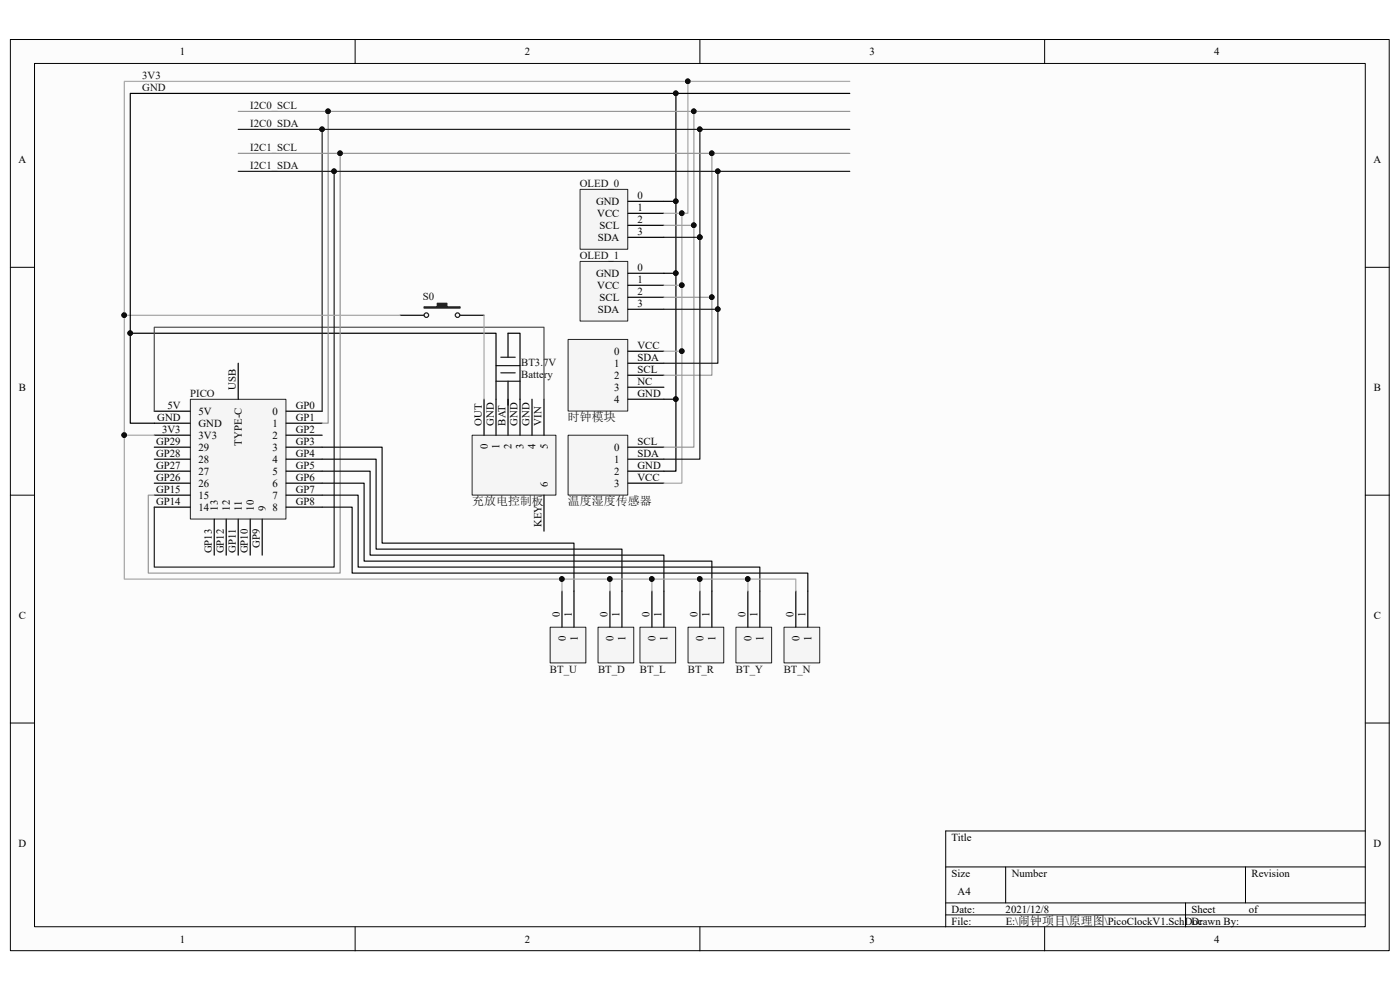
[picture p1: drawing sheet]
<svg xmlns="http://www.w3.org/2000/svg" width="297mm" height="210mm" viewBox="0 0 297 210" stroke-linecap="round" stroke-linejoin="round" font-family="sans-serif">
<path d="M2.2 8.4h292.5v193.3h-292.5z" fill="#fcfcfc"/>
<path d="M2.2 8.4h292.5v193.3h-292.5z" fill="none" stroke="#000" stroke-width=".21"/>
<path d="M7.4 13.5h282.2v183.1h-282.2z" fill="#fcfcfc"/>
<g fill="none" stroke="#000" stroke-width=".21">
<path d="M7.3 13.5h282.3v183.1h-282.3zM75.3 8.4v5.1M148.5 8.4v5.1M221.6 8.4v5.1M2.2 56.7h5.1M289.7 56.7h5.1M2.2 105h5.1M289.7 105h5.1M2.2 153.4h5.1M289.7 153.4h5.1M289.7 176.3h-89.1v20.3M75.3 196.6v5.1"/>
<path d="M148.5 196.6v5.1M200.6 183.9h89.1M200.6 191.5h89.1M200.6 194.1h89.1M213.4 183.9v7.6M221.6 196.6v5.1M251.5 191.5v5.1M264.2 183.9v7.6"/>
</g>
<path d="M123.1 40.2h10.1v12.7h-10.1z" fill="#f5f5f5"/>
<path d="M123.1 40.2h10.1v12.7h-10.1z" fill="none" stroke="#262626" stroke-width=".21"/>
<path d="M133.2 42.7h7.6M133.2 45.3h7.6M133.2 47.8h7.6M133.2 50.3h7.6" fill="none" stroke="#000" stroke-width=".25"/>
<path d="M123.1 55.5h10.1v12.6h-10.1z" fill="#f5f5f5"/>
<path d="M123.1 55.5h10.1v12.6h-10.1z" fill="none" stroke="#262626" stroke-width=".21"/>
<path d="M133.2 58h7.6M133.2 60.5h7.6M133.2 63.1h7.6M133.2 65.6h7.6" fill="none" stroke="#000" stroke-width=".25"/>
<path d="M40.4 84.8h20.3v25.3h-20.3z" fill="#f5f5f5"/>
<path d="M40.4 84.7h20.3v25.4h-20.3z" fill="none" stroke="#262626" stroke-width=".21"/>
<g fill="none" stroke="#000" stroke-width=".25">
<path d="M50.5 77.1v7.6M32.7 87.2h7.7M32.7 89.8h7.7M32.7 92.3h7.7M32.7 94.9h7.7M32.7 97.4h7.7M32.7 100h7.7M60.7 87.2h7.6M60.7 89.8h7.6M60.7 92.3h7.6M60.7 94.9h7.6M60.7 97.4h7.6"/>
<path d="M60.7 100h7.6M32.7 102.5h7.7M32.7 105h7.7M32.7 107.6h7.7M45.5 110.1v7.7M48 110.1v7.7M50.5 110.1v7.7M53.1 110.1v7.7M55.6 110.1v7.7M60.7 102.5h7.6M60.7 105h7.6M60.7 107.6h7.6"/>
</g>
<path d="M100.2 92.4h17.7v12.6h-17.7z" fill="#f5f5f5"/>
<path d="M100.2 92.3h17.7v12.7h-17.7z" fill="none" stroke="#262626" stroke-width=".21"/>
<path d="M102.7 84.7v7.6M105.2 84.7v7.6M107.8 84.7v7.6M110.3 84.7v7.6M112.9 84.7v7.6M115.4 84.7v7.6M115.4 105v7.7" fill="none" stroke="#000" stroke-width=".25"/>
<path d="M120.6 72.1h12.6v15.1h-12.6z" fill="#f5f5f5"/>
<path d="M120.5 72h12.7v15.2h-12.7z" fill="none" stroke="#262626" stroke-width=".21"/>
<path d="M133.2 74.5h7.6M133.2 77.1h7.6M133.2 79.6h7.6M133.2 82.1h7.6M133.2 84.7h7.6" fill="none" stroke="#000" stroke-width=".25"/>
<path d="M120.6 92.4h12.6v12.6h-12.6z" fill="#f5f5f5"/>
<path d="M120.5 92.3h12.7v12.7h-12.7z" fill="none" stroke="#262626" stroke-width=".21"/>
<path d="M107.8 70.7v5.1M107.8 80.9v5.1M133.2 94.9h7.6M133.2 97.4h7.6M133.2 100h7.6M133.2 102.5h7.6" fill="none" stroke="#000" stroke-width=".25"/>
<path d="M105.2 77.6h5.1M106.3 79.1h3M106.3 75.8h3M105.2 80.9h5.1" fill="none" stroke="#1c1c1c" stroke-width=".25"/>
<path d="M116.8 133.1h7.5v7.5h-7.5z" fill="#f5f5f5"/>
<path d="M116.7 133.1h7.6v7.5h-7.6z" fill="none" stroke="#262626" stroke-width=".21"/>
<path d="M119.2 125.4v7.6M121.8 125.4v7.6" fill="none" stroke="#000" stroke-width=".25"/>
<path d="M126.9 133.1h7.6v7.5h-7.6z" fill="#f5f5f5"/>
<path d="M126.9 133.1h7.6v7.5h-7.6z" fill="none" stroke="#262626" stroke-width=".21"/>
<path d="M129.4 125.4v7.6M131.9 125.4v7.6" fill="none" stroke="#000" stroke-width=".25"/>
<path d="M135.8 133.1h7.5v7.5h-7.5z" fill="#f5f5f5"/>
<path d="M135.8 133.1h7.5v7.5h-7.5z" fill="none" stroke="#262626" stroke-width=".21"/>
<path d="M138.3 125.4v7.6M140.8 125.4v7.6" fill="none" stroke="#000" stroke-width=".25"/>
<path d="M146 133.1h7.5v7.5h-7.5z" fill="#f5f5f5"/>
<path d="M146 133.1h7.5v7.5h-7.5z" fill="none" stroke="#262626" stroke-width=".21"/>
<path d="M148.5 125.4v7.6M151 125.4v7.6" fill="none" stroke="#000" stroke-width=".25"/>
<path d="M156.2 133.1h7.5v7.5h-7.5z" fill="#f5f5f5"/>
<path d="M156.1 133.1h7.6v7.5h-7.6z" fill="none" stroke="#262626" stroke-width=".21"/>
<path d="M158.7 125.4v7.6M161.2 125.4v7.6" fill="none" stroke="#000" stroke-width=".25"/>
<path d="M166.4 133.1h7.5v7.5h-7.5z" fill="#f5f5f5"/>
<path d="M166.3 133.1h7.6v7.5h-7.6z" fill="none" stroke="#262626" stroke-width=".21"/>
<path d="M84.9 66.9h5.1M97.6 66.9h5.1M168.8 125.4v7.6M171.4 125.4v7.6" fill="none" stroke="#000" stroke-width=".25"/>
<path d="M90 65.1h2.8v-.8h2v.8h2.8v.3h-7.6z" fill-rule="evenodd" fill="#1c1c1c"/>
<g fill="none" stroke="#1c1c1c" stroke-width=".25">
<path d="M50.5 36.4h129.8M50.5 27.4h129.8M68.3 27.4v59.8M70.9 36.4v83.9h-38.2v-12.7M148.5 27.4v22.9M152.3 36.4v29.2h-11.5M140.8 50.3h7.7M148.5 50.3v47.1h-7.7M90 65.1h2.8v-.8h2v.8h2.8v.3h-7.6zM152.3 65.6v11.5h-11.5"/>
<circle cx="90.5" cy="66.9" r=".48"/>
<circle cx="97.1" cy="66.9" r=".48"/>
</g>
<path d="M143.4 19.8v22.9h-2.6M180.3 19.8h-152.7v70h5.1M143.4 42.7v15.3h-2.6M143.4 58v26.7h-2.6M27.6 70.7h77.6v14M107.8 70.7h2.5v14M143.4 84.7v15.3h-2.6" fill="none" stroke="#000" stroke-width=".25"/>
<g fill="#0e0e0e" stroke="#0e0e0e" stroke-width=".21">
<circle cx="27.6" cy="70.7" r=".48"/>
<circle cx="68.3" cy="27.4" r=".48"/>
<circle cx="69.6" cy="23.6" r=".48"/>
<circle cx="70.9" cy="36.3" r=".48"/>
<circle cx="72.1" cy="32.5" r=".48"/>
<circle cx="143.4" cy="42.7" r=".48"/>
<circle cx="143.4" cy="19.8" r=".48"/>
<circle cx="143.4" cy="58" r=".48"/>
<circle cx="143.4" cy="84.7" r=".48"/>
<circle cx="144.6" cy="60.5" r=".48"/>
<circle cx="144.6" cy="74.5" r=".48"/>
<circle cx="147.2" cy="23.6" r=".48"/>
<circle cx="147.2" cy="47.8" r=".48"/>
<circle cx="151" cy="32.5" r=".48"/>
<circle cx="151" cy="63" r=".48"/>
<circle cx="144.6" cy="45.2" r=".48"/>
<circle cx="145.9" cy="17.2" r=".48"/>
<circle cx="148.5" cy="27.4" r=".48"/>
<circle cx="148.5" cy="50.3" r=".48"/>
<circle cx="152.3" cy="36.3" r=".48"/>
<circle cx="152.3" cy="65.6" r=".48"/>
<circle cx="119.2" cy="122.8" r=".48"/>
<circle cx="129.4" cy="122.8" r=".48"/>
<circle cx="138.3" cy="122.8" r=".48"/>
<circle cx="148.5" cy="122.8" r=".48"/>
<circle cx="158.6" cy="122.8" r=".48"/>
<circle cx="26.3" cy="66.9" r=".48"/>
<circle cx="26.3" cy="92.3" r=".48"/>
</g>
<path d="M115.4 84.7v-15.3h-82.7v17.8" fill="none" stroke="#4c4c4c" stroke-width=".25"/>
<path d="M50.5 23.6h129.8M50.5 32.5h129.8M69.6 23.6v66.2h-1.3M72.2 32.5v89.1h-40.7v-16.6h1.2M147.2 23.6v24.2h-6.4M151 32.5v30.6h-10.2M147.2 47.8v47.1h-6.4M151 63.1v16.5h-10.2" fill="none" stroke="#969696" stroke-width=".25"/>
<g fill="none" stroke="#a6a6a6" stroke-width=".25">
<path d="M145.9 17.3v28h-5.1M180.3 17.3h-153.9v75h6.3M144.7 45.3v29.2h-3.9M26.4 66.9h58.5M102.7 66.9v17.8M140.8 60.5h3.9M144.7 74.5v28h-3.9M26.4 92.3v30.6h142.4v2.5M119.2 122.9v2.5M129.4 122.9v2.5M138.3 122.9v2.5M148.5 122.9v2.5"/>
<path d="M158.7 122.9v2.5"/>
</g>
<path d="M68.3 100h10.2v17.8h62.3v7.6M68.3 97.4h11.5v19.1h52.1v8.9M68.3 94.9h12.8v20.3h40.7v10.2M68.3 107.6h6.4v14h96.7v3.8M68.3 105h7.7v15.3h85.2v5.1M68.3 102.5h8.9v16.5h73.8v6.4" fill="none" stroke="#0e0e0e" stroke-width=".25"/>
<g font-size="2.5" fill="#0e0e0e">
<text x="120.5" y="89.4">时钟模块</text>
<text x="100.2" y="107.1">充放电控制板</text>
<text x="120.5" y="107.2">温度湿度传感器</text>
</g>
<g font-size="2.3">
<text x="38.2" y="11.7">1</text>
<text x="111.3" y="11.7">2</text>
<text x="184.5" y="11.7">3</text>
<text x="257.6" y="11.7">4</text>
<text x="3.9" y="34.6">A</text>
<text x="291.4" y="34.6">A</text>
<text x="126.4" y="43.5">GND</text>
<text x="126.7" y="46">VCC</text>
<text x="135.3" y="42.2">0</text>
<text x="135.3" y="44.7">1</text>
<text x="135.3" y="47.3">2</text>
<text x="126.8" y="51.1">SDA</text>
<text x="127.2" y="48.6">SCL</text>
<text x="135.3" y="49.8">3</text>
<text x="126.4" y="58.8">GND</text>
<text x="135.3" y="57.5">0</text>
<text x="126.7" y="61.3">VCC</text>
<text x="127.2" y="63.8">SCL</text>
<text x="135.3" y="60">1</text>
<text x="135.3" y="62.6">2</text>
<text x="135.3" y="65.1">3</text>
<text x="126.8" y="66.4">SDA</text>
<text x="130.3" y="75.3">0</text>
<text x="130.3" y="77.9">1</text>
<text x="135.3" y="74">VCC</text>
<text x="135.3" y="76.6">SDA</text>
<text x="4" y="82.9">B</text>
<text x="50" y="82.6" transform="rotate(-90 50 82.6)">USB</text>
<text x="130.3" y="80.4">2</text>
<text x="130.3" y="82.9">3</text>
<text x="135.3" y="79.1">SCL</text>
<text x="135.3" y="81.7">NC</text>
<text x="291.5" y="82.9">B</text>
<text x="33.4" y="89.3">GND</text>
<text x="35.5" y="86.7">5V</text>
<text x="42.1" y="88">5V</text>
<text x="57.8" y="88">0</text>
<text x="62.7" y="86.7">GP0</text>
<text x="62.7" y="89.3">GP1</text>
<text x="130.3" y="85.5">4</text>
<text x="135.3" y="84.2">GND</text>
<text x="33.1" y="94.4">GP29</text>
<text x="34.4" y="91.8">3V3</text>
<text x="42.1" y="95.6">29</text>
<text x="42.1" y="93.1">3V3</text>
<text x="42.1" y="90.6">GND</text>
<text x="51.3" y="94.5" transform="rotate(-90 51.3 94.5)">TYPE-C</text>
<text x="57.8" y="90.6">1</text>
<text x="57.8" y="93.1">2</text>
<text x="57.8" y="95.6">3</text>
<text x="62.7" y="91.8">GP2</text>
<text x="62.7" y="94.4">GP3</text>
<text x="102.2" y="90.3" transform="rotate(-90 102.2 90.3)">OUT</text>
<text x="103.5" y="95.2" transform="rotate(-90 103.5 95.2)">0</text>
<text x="104.7" y="90.3" transform="rotate(-90 104.7 90.3)">GND</text>
<text x="106" y="95.2" transform="rotate(-90 106 95.2)">1</text>
<text x="107.3" y="90.3" transform="rotate(-90 107.3 90.3)">BAT</text>
<text x="108.5" y="95.2" transform="rotate(-90 108.5 95.2)">2</text>
<text x="109.8" y="90.3" transform="rotate(-90 109.8 90.3)">GND</text>
<text x="111.1" y="95.2" transform="rotate(-90 111.1 95.2)">3</text>
<text x="112.4" y="90.3" transform="rotate(-90 112.4 90.3)">GND</text>
<text x="113.6" y="95.2" transform="rotate(-90 113.6 95.2)">4</text>
<text x="114.9" y="90.3" transform="rotate(-90 114.9 90.3)">VIN</text>
<text x="116.2" y="95.2" transform="rotate(-90 116.2 95.2)">5</text>
<text x="130.3" y="95.6">0</text>
<text x="135.3" y="94.4">SCL</text>
<text x="33.1" y="102">GP26</text>
<text x="33.1" y="99.4">GP27</text>
<text x="33.1" y="96.9">GP28</text>
<text x="42.1" y="100.7">27</text>
<text x="42.1" y="98.2">28</text>
<text x="57.8" y="98.2">4</text>
<text x="57.8" y="100.7">5</text>
<text x="62.7" y="96.9">GP4</text>
<text x="62.7" y="99.4">GP5</text>
<text x="62.7" y="102">GP6</text>
<text x="130.3" y="98.2">1</text>
<text x="130.3" y="100.7">2</text>
<text x="135.3" y="96.9">SDA</text>
<text x="135.3" y="99.4">GND</text>
<text x="135.3" y="102">VCC</text>
<text x="33.1" y="107.1">GP14</text>
<text x="33.1" y="104.6">GP15</text>
<text x="42.1" y="105.8">15</text>
<text x="42.1" y="103.3">26</text>
<text x="57.8" y="103.3">6</text>
<text x="57.8" y="105.8">7</text>
<text x="62.7" y="104.6">GP7</text>
<text x="62.7" y="107.1">GP8</text>
<text x="116.2" y="103.3" transform="rotate(-90 116.2 103.3)">6</text>
<text x="130.3" y="103.3">3</text>
<text x="42.1" y="108.4">14</text>
<text x="46.2" y="108.3" transform="rotate(-90 46.2 108.3)">13</text>
<text x="48.8" y="108.3" transform="rotate(-90 48.8 108.3)">12</text>
<text x="51.3" y="108.3" transform="rotate(-90 51.3 108.3)">11</text>
<text x="53.8" y="108.3" transform="rotate(-90 53.8 108.3)">10</text>
<text x="56.4" y="108.3" transform="rotate(-90 56.4 108.3)">9</text>
<text x="57.8" y="108.4">8</text>
<text x="114.9" y="111.8" transform="rotate(-90 114.9 111.8)">KEY</text>
<text x="45" y="117.4" transform="rotate(-90 45 117.4)">GP13</text>
<text x="47.5" y="117.4" transform="rotate(-90 47.5 117.4)">GP12</text>
<text x="50" y="117.3" transform="rotate(-90 50 117.3)">GP11</text>
<text x="52.6" y="117.4" transform="rotate(-90 52.6 117.4)">GP10</text>
<text x="55.1" y="116.2" transform="rotate(-90 55.1 116.2)">GP9</text>
<text x="4" y="131.3">C</text>
<text x="118.7" y="131" transform="rotate(-90 118.7 131)">0</text>
<text x="121.3" y="131" transform="rotate(-90 121.3 131)">1</text>
<text x="128.9" y="131" transform="rotate(-90 128.9 131)">0</text>
<text x="131.4" y="131" transform="rotate(-90 131.4 131)">1</text>
<text x="137.8" y="131" transform="rotate(-90 137.8 131)">0</text>
<text x="140.3" y="131" transform="rotate(-90 140.3 131)">1</text>
<text x="148" y="131" transform="rotate(-90 148 131)">0</text>
<text x="150.5" y="131" transform="rotate(-90 150.5 131)">1</text>
<text x="158.2" y="131" transform="rotate(-90 158.2 131)">0</text>
<text x="160.7" y="131" transform="rotate(-90 160.7 131)">1</text>
<text x="168.3" y="131" transform="rotate(-90 168.3 131)">0</text>
<text x="170.9" y="131" transform="rotate(-90 170.9 131)">1</text>
<text x="291.5" y="131.3">C</text>
<text x="120" y="136" transform="rotate(-90 120 136)">0</text>
<text x="122.6" y="136" transform="rotate(-90 122.6 136)">1</text>
<text x="130.2" y="136" transform="rotate(-90 130.2 136)">0</text>
<text x="132.7" y="136" transform="rotate(-90 132.7 136)">1</text>
<text x="139.1" y="136" transform="rotate(-90 139.1 136)">0</text>
<text x="141.6" y="136" transform="rotate(-90 141.6 136)">1</text>
<text x="149.3" y="136" transform="rotate(-90 149.3 136)">0</text>
<text x="151.8" y="136" transform="rotate(-90 151.8 136)">1</text>
<text x="159.4" y="136" transform="rotate(-90 159.4 136)">0</text>
<text x="162" y="136" transform="rotate(-90 162 136)">1</text>
<text x="169.6" y="136" transform="rotate(-90 169.6 136)">0</text>
<text x="172.2" y="136" transform="rotate(-90 172.2 136)">1</text>
<text x="3.9" y="179.6">D</text>
<text x="201.9" y="178.3">Title</text>
<text x="291.4" y="179.6">D</text>
<text x="201.9" y="186">Size</text>
<text x="214.6" y="186">Number</text>
<text x="265.5" y="186">Revision</text>
<text x="203.2" y="189.8">A4</text>
<text x="201.9" y="193.6">Date:</text>
<text x="201.9" y="196.1">File:</text>
<text x="213.3" y="193.6">2021/12/8</text>
<text x="213.4" y="196.1">E:\闹钟项目\原理图\PicoClockV1.SchDoc</text>
<text x="252.8" y="193.6">Sheet</text>
<text x="252.8" y="196.1">Drawn By:</text>
<text x="265" y="193.6">of</text>
<text x="38.2" y="199.9">1</text>
<text x="111.3" y="199.9">2</text>
<text x="184.5" y="199.9">3</text>
<text x="257.6" y="199.9">4</text>
</g>
<g font-size="2.3" fill="#0e0e0e">
<text x="30.2" y="16.8">3V3</text>
<text x="30.2" y="19.3">GND</text>
<text x="53.1" y="23.1">I2C0_SCL</text>
<text x="53.1" y="27">I2C0_SDA</text>
<text x="53.1" y="32">I2C1_SCL</text>
<text x="53.1" y="35.9">I2C1_SDA</text>
<text x="123" y="39.7">OLED_0</text>
<text x="123" y="54.9">OLED_1</text>
<text x="89.7" y="63.6">S0</text>
<text x="110.6" y="77.6">BT3.7V</text>
<text x="110.6" y="80.1">Battery</text>
<text x="40.3" y="84.2">PICO</text>
<text x="116.7" y="142.7">BT_U</text>
<text x="126.9" y="142.7">BT_D</text>
<text x="135.8" y="142.7">BT_L</text>
<text x="145.9" y="142.7">BT_R</text>
<text x="156.1" y="142.7">BT_Y</text>
<text x="166.3" y="142.7">BT_N</text>
</g>
</svg>
